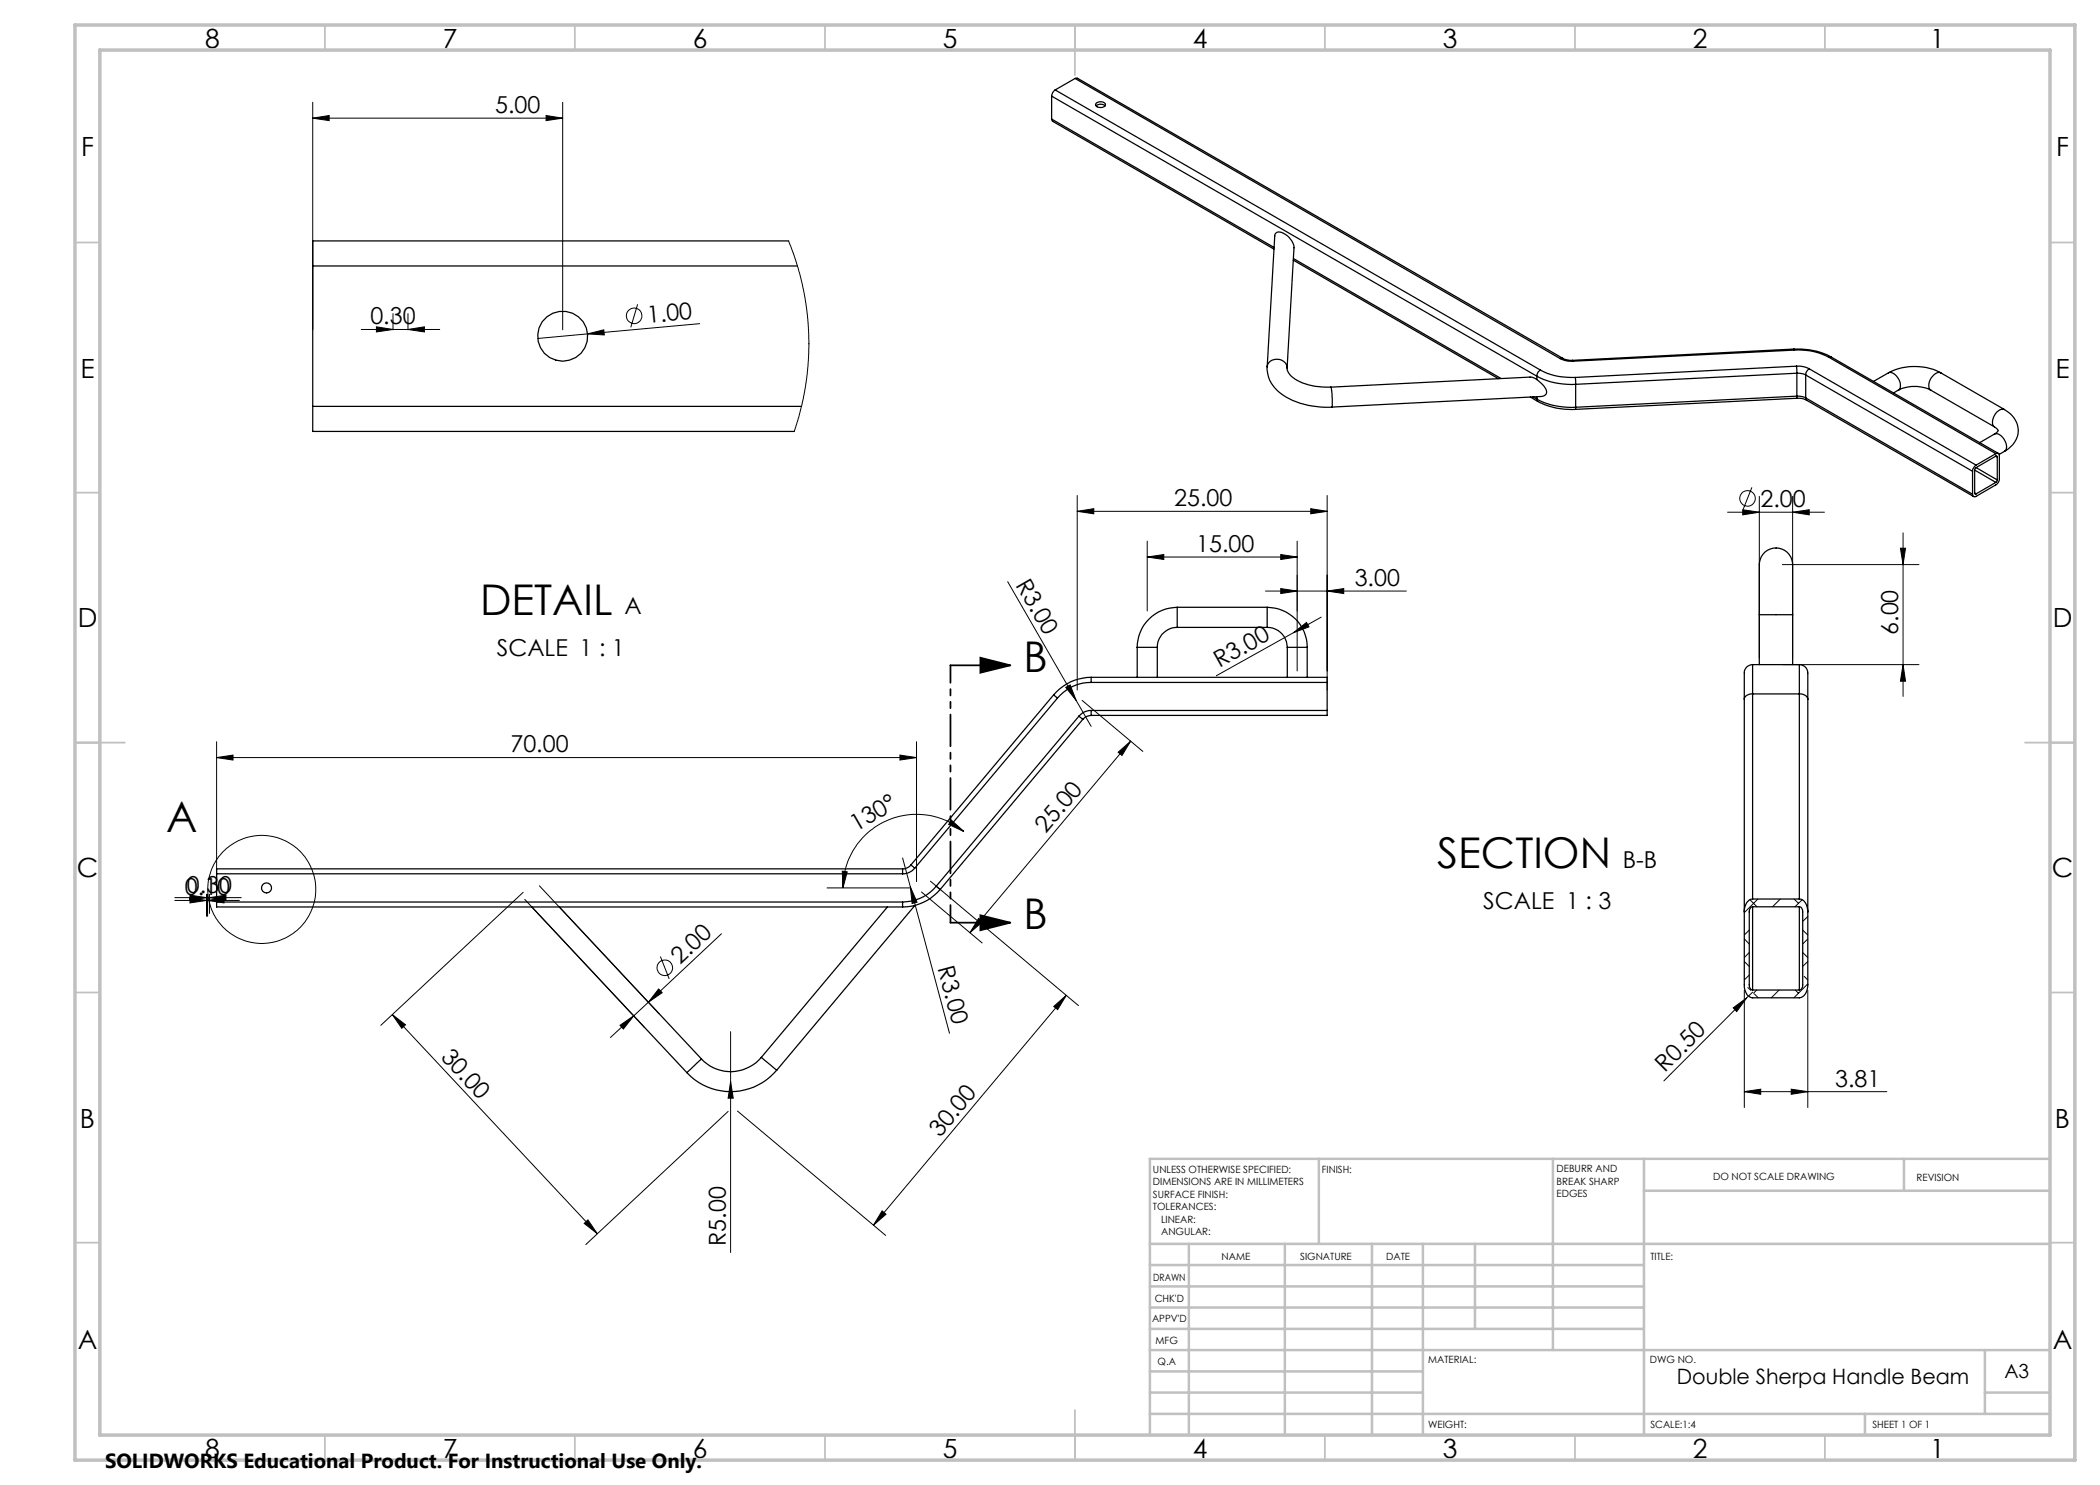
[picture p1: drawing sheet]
<svg xmlns="http://www.w3.org/2000/svg" width="420mm" height="297mm" viewBox="0 0 420 297" stroke-linecap="round" stroke-linejoin="round" font-family="sans-serif">
<g fill="none" stroke="#000" stroke-width=".25">
<path d="M210.3 19.2l97.1 56M210.3 19.2v4.6M211 18a1.6 1.6 0 0 0-.7 1.2M211 18l97.1 56M215 15.7h.5l97 55.9M215 15.7l-4 2.3M215 15.7l97 56M210.3 23.8l.2 .5 44.3 25.5M210.3 23.8l44.5 25.7M219.2 21.2a1.39 1.39 0 0 1 1.8 0M219.3 20.6a1.27 1.27 0 0 1 1.8 .3 1.1 1.1 0 0 1-1 .6 1.1 1.1 0 0 1-1-.6zM62.5 53.2v28.1"/>
<path d="M62.5 53.2h97M157.7 48.2h-95.2v5M258.7 52l41 23.7M258.7 51.7l41.5 24M253.4 73.4a6.6 6.6 0 0 0 3.7 6 16.7 16.7 0 0 0 9.3 2M253.4 73.4l1.6-26.2a.88 .88 0 0 1 1.3-.7 3.9 3.9 0 0 1 2.5 3.1l-1.4 24M253.4 73.4a2.04 2.04 0 0 1 2.1-1.5 2.04 2.04 0 0 1 1.9 1.7M257.4 73.6a3.5 3.5 0 0 0 2.6 2.7 13.4 13.4 0 0 0 6.2 1.1M266.2 77.4v.1a13.1 13.1 0 0 1 .2 3.9M306.1 79.4l1.5 .9M306.6 79.4l.8 .4M307.4 75.9l.7 .6a2.1 2.1 0 0 1 1.1 2.3l-.3 .3-.6 .2-41.9 2.1"/>
<path d="M307.4 75.9l-.9-.4-.5-.1-39.8 2M307.4 75.2a14.6 14.6 0 0 0 7.7 1.7M307.4 79.8a14.6 14.6 0 0 0 7.7 1.7M307.4 79.8l.2 .5M307.4 75.2v.7M307.4 79.3v.5M308.1 74a12.8 12.8 0 0 0 7 1.5M308.1 74a1.38 1.38 0 0 0-.7 1.2M312 71.7a4.8 4.8 0 0 0 2.6 .5M312.5 71.6l.7 .3 1.3 .2M312.5 71.6l-.5 .1M314.5 72.1l.1 .1"/>
<path d="M315.1 75.5v1.4M315.1 76.9v4.6M358.8 69.8a14.4 14.4 0 0 1 7.5 1.6M358.8 69.8v.2M358.8 69.8l-44.3 2.3M358.8 70a12.6 12.6 0 0 1 7 1.5M358.8 70l-44.2 2.2M359.3 73.2a4.8 4.8 0 0 1 2.5 .6M359.3 73.2l.1 1.4M359.3 73.2l-44.2 2.3M359.3 79.7h1l1 .3M359.3 79.7l-44.2 2.2"/>
<path d="M359.4 74.6l1.1 .2 .6 .2M359.4 79.2l1.1 .1 .6 .3M359.4 79.2l-.1 .5M359.4 74.6l-44.3 2.3M359.4 74.6v4.6M359.4 79.2l-44.3 2.3M361.1 79.6l.2 .4M361.1 75l33.4 19.3M361.1 75v4.6M361.1 79.6l33.4 19.2M361.8 73.8a1.38 1.38 0 0 0-.7 1.2M361.8 73.8l33.4 19.2"/>
<path d="M365.8 71.5l33.4 19.2M366.3 71.4l-.5 .1M366.3 71.4l33.4 19.3M377.7 74.6a11.4 11.4 0 0 1 10.5 0M377.7 74.6a1.7 1.7 0 0 1 1.9 1 1.84 1.84 0 0 1 .1 2.4M377.7 74.6l-3 1.7M379.7 78a7.5 7.5 0 0 1 6.5 0M379.7 78l-1 .6M386.2 78l12.7 7.4M388.2 74.6a1.76 1.76 0 0 0-2 1 1.95 1.95 0 0 0 0 2.4M388.2 74.6l12.7 7.3M62.5 81.3v5h96.4"/>
<path d="M62.5 81.3h97.8M307.6 80.3a14.3 14.3 0 0 0 7.5 1.6M315.1 81.5v.4M361.3 80l33.4 19.3M394.5 94.3v4.5M394.9 98.6l.1 .2h.2M394.9 94v4.6M394.9 94l4.3 2.5M394.9 98.6l.3 .2M395.2 93.5l-.3 .5M395.2 93a1.6 1.6 0 0 0-.7 1.3M395.2 93.5l4.3 2.5"/>
<path d="M398.9 85.4l.1 .1a.66 .66 0 0 1 .6 .8l-.7 .5M398.9 86.8a1.94 1.94 0 0 1 2.2 1.6l.2 1-.1 .5-.3 .4M398.9 86.8l-3 1.7M399.2 91.2h.1l.2 .2M399.2 90.7a.43 .43 0 0 1 .5 0 .43 .43 0 0 1 .2 .5v4.5a1.38 1.38 0 0 1-.7 1.3l-4 2.3a.44 .44 0 0 1-.5 0 .44 .44 0 0 1-.2-.5M399.2 90.7l-4 2.3M399.2 96.5l-4 2.3M399.2 91.2l-4 2.3M399.2 91.2l.3 .2M399.5 96l-.3 .5M399.5 91.4v4.6M400.9 81.9a4.5 4.5 0 0 1 2.8 4.2 4.5 4.5 0 0 1-2.8 4.2"/>
<path d="M400.9 81.9a2.19 2.19 0 0 0-2.4 2.1v.9l.4 .5M400.9 90.3l-1.1 .6M210.7 139l.8 .6M210.7 139l-28.5 34M211.5 139.6l-28.5 34M218.2 135.5v1M218.2 135.5h47.2v1M218.2 135.5a9.8 9.8 0 0 0-7.5 3.5M218.2 136.5a8.7 8.7 0 0 0-6.7 3.1M218.2 136.5h47.2M227.4 129.5h4.1M227.4 129.5v6"/>
<path d="M231.5 129.5v6M235.4 125.5a4 4 0 0 0-3.9 4M235.4 121.5a8.1 8.1 0 0 0-8 8M235.4 121.5v4M235.4 125.5h18M235.4 121.5h18M253.4 125.5a4 4 0 0 1 4.1 4M253.4 121.5a8 8 0 0 1 8 8M253.4 121.5v4M257.5 129.5h3.9M257.5 129.5v6M261.4 129.5v6"/>
<path d="M265.4 136.5v5.6M348.9 139.8v57.2a2.34 2.34 0 0 0 1.6 2.6h9.4a2.32 2.32 0 0 0 1.7-2.6v-57.2M350.5 138.8a1.43 1.43 0 0 0-1.6 1M350.5 132.9v5.9M350.5 132.9a1.77 1.77 0 0 0-1.6 2.2v4.7M350.5 138.8v41M350.5 138.8h9.4M350.5 132.9h9.4M351.9 122.9v-8.6a4.9 4.9 0 0 1 1.1-3.9 3.4 3.4 0 0 1 4-.3 3.4 3.4 0 0 1 1.5 3.7v9.1M351.9 122.9h6.6M351.9 122.9v10M358.5 122.9v10"/>
<path d="M359.9 138.8a1.51 1.51 0 0 1 1.7 1M359.9 132.9v5.9M359.9 132.9a1.97 1.97 0 0 1 1.7 2.6v4.3M359.9 138.8v41M215.8 143.2l.8 .7M215.8 143.2l-28.5 34M216.6 143.9l-28.6 34M218.2 142.1a3.1 3.1 0 0 0-2.4 1.1M218.2 142.1v1M218.2 143.1a2.22 2.22 0 0 0-1.6 .8M218.2 142.1h47.2M265.4 142.1v1h-47.2"/>
<path d="M43.3 174.8v5.6M43.3 174.8h137.2M180.5 173.8v1M180.5 173.8h-137.2v1M182.2 173l.8 .6M182.2 173a2.22 2.22 0 0 1-1.7 .8M183 173.6a3.1 3.1 0 0 1-2.5 1.2M187.3 177.2a8.8 8.8 0 0 1-6.8 3.2M187.3 177.2l.7 .7M188 177.9a9.9 9.9 0 0 1-7.5 3.5M350.5 179.8a2.19 2.19 0 0 0-1.6 2.6M350.5 179.8h9.4"/>
<path d="M359.9 179.8a2.25 2.25 0 0 1 1.7 2.6M43.3 180.4v1h137.2M43.3 180.4h137.2M106.4 181.4l31 33.1M111.9 181.4l28.4 30.4M177.5 181.4l-25.2 30.1M180.5 180.4v1M183 181.1l-27.7 33M350.5 181.4a.89 .89 0 0 0-.7 1v14.6a.94 .94 0 0 0 .7 1M350.5 181.4h9.4M350.5 198h9.4M350.5 181.4v16.6"/>
<path d="M359.9 181.4a.89 .89 0 0 1 .6 1v14.6a.9 .9 0 0 1-.6 1M359.9 181.4v16.6M140.3 211.8l-2.9 2.7M152.3 211.5a8 8 0 0 1-12 .3M152.3 211.5l3 2.6M155.3 214.1a12 12 0 0 1-17.9 .4"/>
<circle cx="112.5" cy="67.2" r="5"/>
<circle cx="53.3" cy="177.6" r=".99"/>
</g>
<g fill="none" stroke="#000" stroke-width=".2">
<path d="M62.5 23.6l3.3-.5v1zM62.5 20.5v45.5M62.5 23.6h50M109.2 23.1l3.3 .5-3.3 .5zM112.5 20.5v45.5M157.7 48.2l1.4 3.7 1.4 5.2 .8 4.3 .4 5.3v5.4l-.6 5.2-.7 3.4-1.5 5.6M72.2 65.9h15.7M75.3 65.4l3.3 .5-3.3 .5zM78.6 62.7v3.3M81.6 65.9l3.3-.5v1zM81.6 62.7v3.3M117.5 66.8l3.3-.8 .1 1z"/>
<path d="M117.5 66.8l-9.9 .9M127.5 60.9l-1.3 4.6M139.9 64.7l-22.4 2.1M215.4 99.1v38.9M265.4 99.1v38.9M350.4 97.5l-1.8 4.4M351.9 99.3v32.4M358.5 99.3v32.4M201.5 116.3l16.7 29M215.4 102.3l3.4-.6v1.1zM215.4 102.3h50M229.4 111.4l3.4-.5v1z"/>
<path d="M229.4 108.2v14M229.4 111.4h30M253.1 118.2h28.2M256.2 117.7l3.2 .5-3.2 .5zM256.2 110.9l3.2 .5-3.2 .5zM259.4 108.2v26M262.1 101.7l3.3 .6-3.3 .5zM265.4 118.2l3.3-.5v1zM345.5 102.4h19.4M348.5 101.9l3.4 .5-3.4 .6zM356.5 112.9h27.3M358.5 102.4l3.3-.5v1.1z"/>
<path d="M380.1 109.6h1l-.5 3.3zM380.6 106.6v32.7M213.1 137.5l.9-.5 1.2 3.1zM258.7 126.5l2.6-2 .5 .9zM264.2 123.4l-20.9 11.7M356.5 132.9h27.3M380.6 132.9l.5 3.3h-1zM43.3 151.5l3.3-.5v1zM43.3 148.3v28M43.3 151.5h140M180 151l3.3 .5-3.3 .5zM183.3 148.3v28"/>
<path d="M216.4 140.1l12.2 10.2M223.6 150.5l2.5-2.3-1.7 2.9zM226.1 148.2l-32.1 38.3M35 179.5h13.3M38 179l3.3 .5-3.3 .6zM38 179.6l3.3 .5-3.3 .5zM41.3 178.9v4.4M41.5 178.9v4.4M41.9 179.5l3.3-.5v1.1zM41.9 178.9v3.8M104.6 178.5l-28.4 26.6M105 179.9l23.9 25.6"/>
<path d="M107.9 177.2l23.9 25.6M165.4 177.6h16.6M168.5 174.2l.9 .2-.8 3.2zM180.5 171.6l1.6 5.8M182.1 177.4l1.3 3-1 .3zM182.1 177.4l7.8 29.3M184.3 178.4l12.1 10.2M186.1 176.2l29.6 24.9M190.3 164l2.5 2.3-3.1-1.4zM192.8 166.3a14.7 14.7 0 0 0-15.7-2 14.7 14.7 0 0 0-8.5 13.3M350 179.9l1.4 1.5M351.6 179.8l-2.7 2.7"/>
<path d="M356.1 179.8l-1.6 1.6M358.8 179.8l.9 .9M360.4 179.9l-1.4 1.5M35 180.1h12.9M41.5 180.1l3.3-.5v1zM131.7 197.8l.7 .7-2.7 1.9zM132.1 191.3l1.7 4.5M144.3 186.8l-14.6 13.6M195.7 183.7l.8 .7-2.5 2.1zM213.3 199.1l-38.6 45.9M348.9 192.3l.9 1M348.9 187.8l.9 1"/>
<path d="M348.9 198v23.5M349.3 199.6l-16.5 16.6M349.6 197.5l.6 .6M349.8 186l-.9 1M349.8 190.5l-.9 1M349.8 195l-.9 1M350.5 198.4l-1.2 1.2M350.9 198.8l.7 .8M351.3 198l-.6 .6M355.8 198l-1.5 1.6M359.1 198l.6 .6M360.5 190.5l1.1 1"/>
<path d="M360.5 186l1.1 1M360.8 195.3l.8 .7M361.6 183.3l-1.1 1M361.6 187.8l-1.1 1M361.6 192.3l-1.1 1M361.6 196.8l-2.8 2.8M361.6 198v23.5M78.5 202.9l41 43.8M78.5 202.9l2.6 2.1-.7 .7zM124 205.1l2.8-1.9-2.1 2.6zM129.7 200.4l-7.6 7.1M146.1 216.3l.5 3.3h-1z"/>
<path d="M146.1 206.3v44.2M210.7 201.3l2.6-2.2-1.8 2.8zM346.6 201.6l2.7-2-2 2.7zM348.9 218.3l3.2-.5v1.1zM348.9 218.3h28.5M358.2 217.8l3.4 .5-3.4 .6zM145.6 222.3l-28.4 26.6M147.5 222.2l29.6 24.9M116.8 244.7l.8-.7 1.9 2.7zM176.4 242.2l.8 .6-2.5 2.2z"/>
<circle cx="126.8" cy="63.2" r="1.55"/>
<circle cx="349.5" cy="99.7" r="1.55"/>
<circle cx="52.4" cy="177.9" r="10.8"/>
<circle cx="132.9" cy="193.6" r="1.55"/>
</g>
<path d="M190.1 133.1h12M196.1 131.5l6 1.6-6 1.4zM190.1 184.5h12M196.1 183.1l6 1.4-6 1.6z" fill="none" stroke="#000" stroke-width=".35"/>
<path d="M190.1 133v51.5" fill="none" stroke="#000" stroke-width=".35" stroke-dasharray="6.3 1.3 1.3 1.3 1.3 1.3" stroke-dashoffset="2.8"/>
<g fill="none" stroke="#c0c0c0" stroke-width=".35">
<path d="M65 5v5M115 5v5M165 5v5M215 5v10M265 5v5M315 5v5M365 5v5M15 48.5h5M410 48.5h5M15 98.5h5M410 98.5h5M15 148.5h10"/>
<path d="M405 148.5h10M15 198.5h5M410 198.5h5M15 248.5h5M410 248.5h5M65 287v5M115 287v5M165 287v5M215 282v10M265 287v5M315 287v5M365 287v5"/>
</g>
<g fill="none" stroke="#c0c0c0" stroke-width=".5">
<path d="M263.8 231.8v17M310.6 231.8v38.2M328.8 231.8v55.2M328.8 238.2h81.2M380.8 231.8v6.4M410 231.8h-180v55.2M230 248.8h180M230 257.3h98.8M230 253h98.8M237.8 248.8v38.2M257 248.8v38.2M274.4 248.8v38.2"/>
<path d="M284.6 248.8v38.2M295 248.8v17M230 265.8h98.8M230 261.5h98.8M230 278.5h54.6M230 274.3h54.6M230 270h180M397 278.5h13M397 270v12.8M230 282.8h180M373 282.8v4.2"/>
</g>
<path d="M15 5h400v287h-400zM20 10h390v277h-390z" fill="none" stroke="#c0c0c0" stroke-width=".7"/>
<g fill="#000">
<path d="M117.5 66.8l3.3-.8 .1 1zM258.7 126.5l2.6-2 .5 .9zM213.1 137.5l.9-.5 1.2 3.1zM182.1 177.4l1.3 3-1 .3zM346.6 201.6l2.7-2-2 2.7z"/>
<path d="M109.2 23.1l3.3 .5-3.3 .5zM62.5 23.6l3.3-.5v1zM81.6 65.9l3.3-.5v1zM75.3 65.4l3.3 .5-3.3 .5z"/>
<path d="M215.4 102.3l3.4-.6v1.1zM262.1 101.7l3.3 .6-3.3 .5zM256.2 117.7l3.2 .5-3.2 .5zM265.4 118.2l3.3-.5v1z"/>
<path d="M256.2 110.9l3.2 .5-3.2 .5zM229.4 111.4l3.4-.5v1z"/>
<path d="M358.5 102.4l3.3-.5v1.1zM348.5 101.9l3.4 .5-3.4 .6z"/>
<path d="M196.1 131.5l6 1.6-6 1.4zM196.1 183.1l6 1.4-6 1.6z"/>
<path d="M43.3 151.5l3.3-.5v1zM180 151l3.3 .5-3.3 .5zM38 179l3.3 .5-3.3 .6zM41.9 179.5l3.3-.5v1.1zM38 179.6l3.3 .5-3.3 .5zM41.5 180.1l3.3-.5v1z"/>
<path d="M190.3 164l2.5 2.3-3.1-1.4zM168.5 174.2l.9 .2-.8 3.2z"/>
<path d="M195.7 183.7l.8 .7-2.5 2.1zM223.6 150.5l2.5-2.3-1.7 2.9z"/>
<path d="M210.7 201.3l2.6-2.2-1.8 2.8zM176.4 242.2l.8 .6-2.5 2.2z"/>
<path d="M124 205.1l2.8-1.9-2.1 2.6zM131.7 197.8l.7 .7-2.7 1.9z"/>
<path d="M146.1 216.3l-.5 3.3h1zM380.1 109.6h1l-.5 3.3zM380.6 132.9l.5 3.3h-1z"/>
<path d="M348.9 218.3l3.2-.5v1.1zM358.2 217.8l3.4 .5-3.4 .6z"/>
<path d="M116.8 244.7l.8-.7 1.9 2.7zM78.5 202.9l2.6 2.1-.7 .7z"/>
</g>
<g font-size="8.5">
<text x="96" y="122.9">DETAIL</text>
<text x="204.7" y="134.3">B</text>
<text x="33.2" y="166.4">A</text>
<text x="287.4" y="173.6">SECTION</text>
<text x="204.7" y="185.8">B</text>
</g>
<g font-size="5.3">
<text x="41" y="9.5">8</text>
<text x="88.5" y="9.5">7</text>
<text x="138.5" y="9.5">6</text>
<text x="188.5" y="9.5">5</text>
<text x="238.5" y="9.5">4</text>
<text x="288.5" y="9.5">3</text>
<text x="338.5" y="9.5">2</text>
<text x="386" y="9.5">1</text>
<text x="16.2" y="31.3">F</text>
<text x="411.2" y="31.3">F</text>
<text x="16.1" y="75.5">E</text>
<text x="411.1" y="75.5">E</text>
<text x="15.5" y="125.5">D</text>
<text x="410.5" y="125.5">D</text>
<text x="15.4" y="175.5">C</text>
<text x="410.4" y="175.5">C</text>
<text x="16" y="225.5">B</text>
<text x="411" y="225.5">B</text>
<text x="15.5" y="269.8">A</text>
<text x="410.5" y="269.8">A</text>
<text x="41" y="291.5">8</text>
<text x="88.5" y="291.5">7</text>
<text x="138.5" y="291.5">6</text>
<text x="188.5" y="291.5">5</text>
<text x="238.5" y="291.5">4</text>
<text x="288.5" y="291.5">3</text>
<text x="338.5" y="291.5">2</text>
<text x="386" y="291.5">1</text>
</g>
<g font-size="4.7">
<text x="99" y="22.6">5.00</text>
<text x="74.1" y="64.9">0.30</text>
<text x="129.6" y="64.6" transform="rotate(-5 129.6 64.6)">1.00</text>
<text x="234.8" y="101.2">25.00</text>
<text x="352.1" y="101.4">2.00</text>
<text x="239.2" y="110.4">15.00</text>
<text x="203.1" y="116.9" transform="rotate(60 203.1 116.9)">R3.00</text>
<text x="270.9" y="117.2">3.00</text>
<text x="124.9" y="122.9">A</text>
<text x="99.4" y="131.1">SCALE 1 : 1</text>
<text x="379.6" y="127" transform="rotate(-90 379.6 127)">6.00</text>
<text x="243.9" y="133.6" transform="rotate(-29 243.9 133.6)">R3.00</text>
<text x="102.1" y="150.5">70.00</text>
<text x="171.2" y="166.4" transform="rotate(-30 171.2 166.4)">130°</text>
<text x="209.2" y="166.8" transform="rotate(-50 209.2 166.8)">25.00</text>
<text x="324.6" y="173.6">B-B</text>
<text x="37" y="179.1">0.10</text>
<text x="37.4" y="178.5">0.30</text>
<text x="296.6" y="181.8">SCALE 1 : 3</text>
<text x="136" y="193" transform="rotate(-43 136 193)">2.00</text>
<text x="187.5" y="193.6" transform="rotate(75 187.5 193.6)">R3.00</text>
<text x="88" y="211.6" transform="rotate(47 88 211.6)">30.00</text>
<text x="333" y="214.6" transform="rotate(-45 333 214.6)">R0.50</text>
<text x="367" y="217.3">3.81</text>
<text x="188" y="227.6" transform="rotate(-50 188 227.6)">30.00</text>
<text x="145.1" y="249.2" transform="rotate(-90 145.1 249.2)">R5.00</text>
</g>
<text font-size="4.2" x="335.4" y="276.8">Double Sherpa Handle Beam</text>
<text font-size="4.1" x="21" y="293.7">SOLIDWORKS Educational Product. For Instructional Use Only.</text>
<text font-size="3.9" x="400.9" y="275.5">A3</text>
<g font-size="2">
<text x="230.6" y="234.6">UNLESS OTHERWISE SPECIFIED:</text>
<text x="230.6" y="237.1">DIMENSIONS ARE IN MILLIMETERS</text>
<text x="230.6" y="239.6">SURFACE FINISH:</text>
<text x="264.4" y="234.6">FINISH:</text>
<text x="311.3" y="234.5">DEBURR AND</text>
<text x="311.3" y="237">BREAK SHARP</text>
<text x="311.3" y="239.5">EDGES</text>
<text x="342.6" y="236">DO NOT SCALE DRAWING</text>
<text x="383.3" y="236.2">REVISION</text>
<text x="230.6" y="242.1">TOLERANCES:</text>
<text x="232.2" y="244.6">LINEAR:</text>
<text x="232.2" y="247.1">ANGULAR:</text>
<text x="244.3" y="252">NAME</text>
<text x="260" y="251.9">SIGNATURE</text>
<text x="277.2" y="251.9">DATE</text>
<text x="330.1" y="251.9">TITLE:</text>
<text x="230.6" y="256.1">DRAWN</text>
<text x="230.9" y="260.3">CHK'D</text>
<text x="230.4" y="264.4">APPV'D</text>
<text x="231.1" y="268.8">MFG</text>
<text x="231.5" y="273">Q.A</text>
<text x="285.6" y="272.5">MATERIAL:</text>
<text x="330" y="272.5">DWG NO.</text>
<text x="285.6" y="285.5">WEIGHT:</text>
<text x="330.1" y="285.6">SCALE:1:4</text>
<text x="374.5" y="285.6">SHEET 1 OF 1</text>
</g>
</svg>
